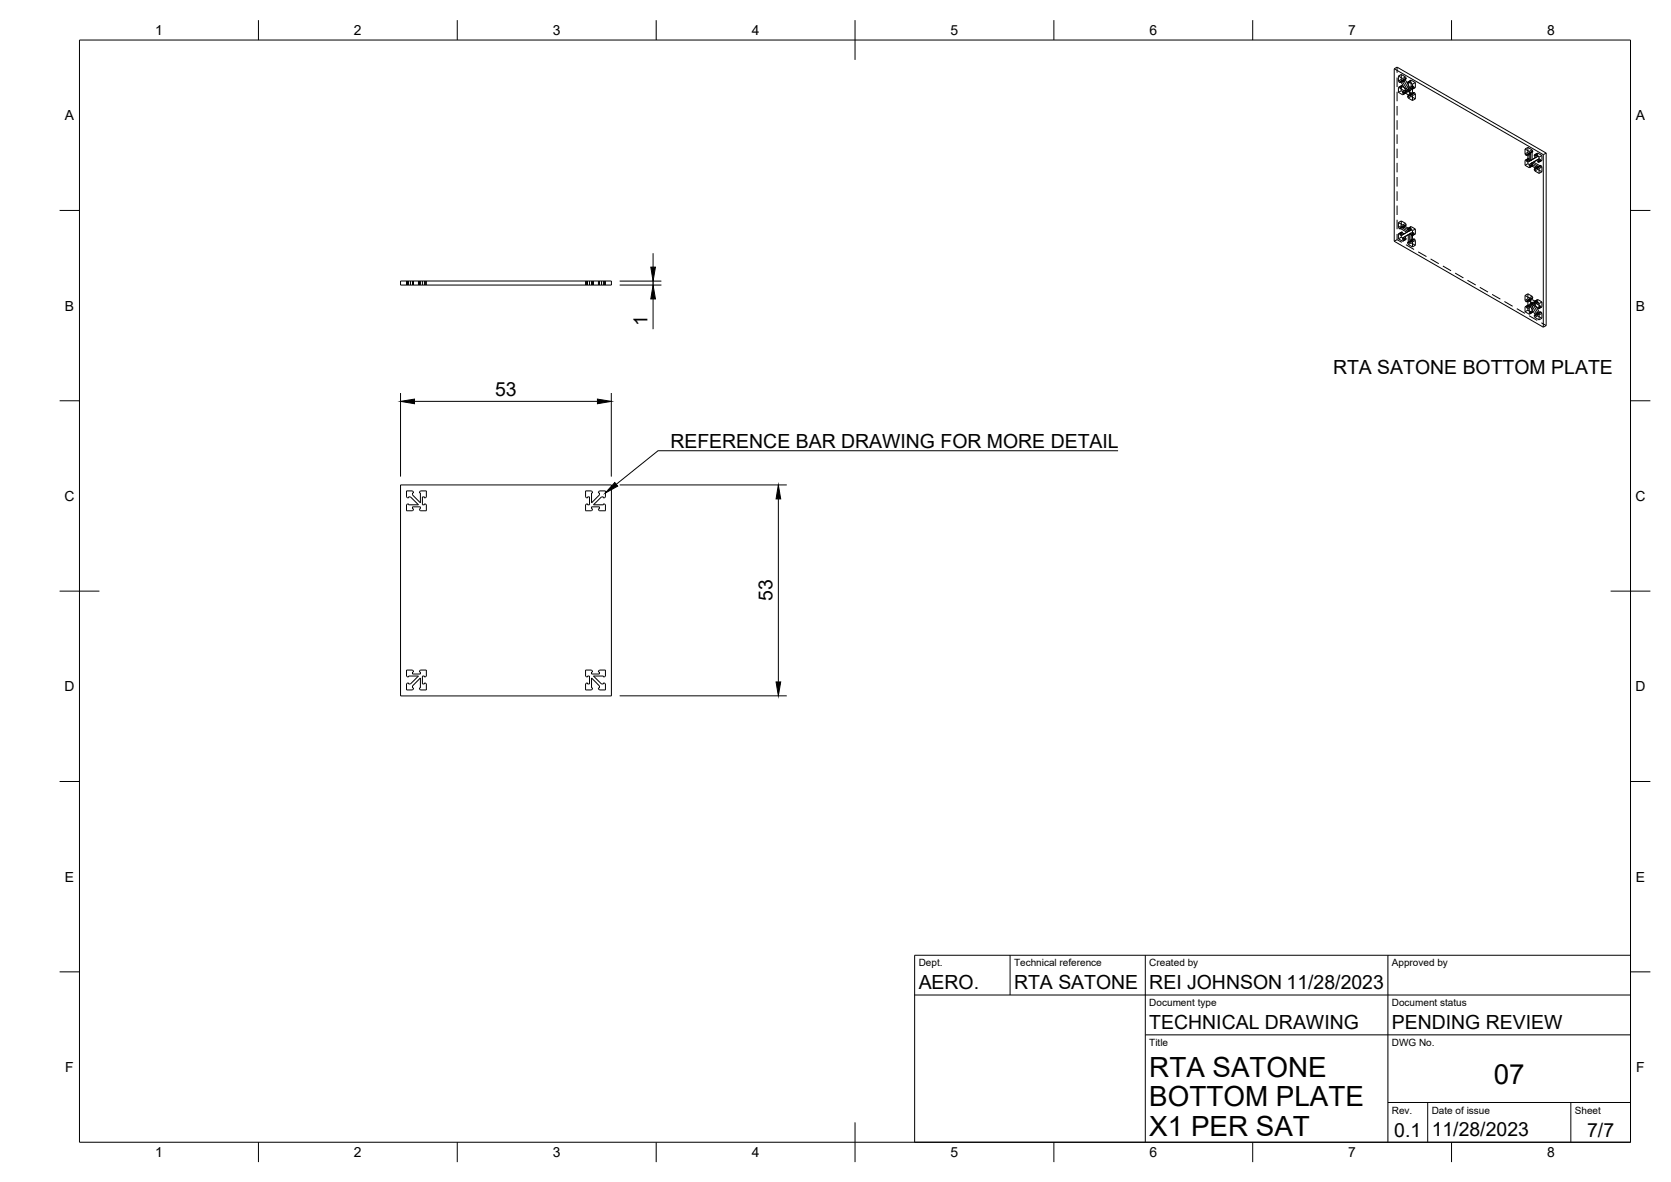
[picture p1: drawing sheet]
<svg xmlns="http://www.w3.org/2000/svg" width="420mm" height="297mm" viewBox="0 0 420 297" stroke-linecap="round" stroke-linejoin="round" font-family="sans-serif">
<!-- layer: Visible -->
<g fill="none" stroke="#000" stroke-width=".25">
<path d="M350.6 17.3l.7-.4 37.5 21.6M350.6 17.3l37.4 21.6M350.6 17.3v43.3l37.4 21.6M352.3 19.5v.4M352.3 19.9l-.7 .4M352.3 19.9l.2 .3M351.6 23.2v-1.2l.2-.1 .2 .3 1.8 1M351.6 20.3l.2 .4M352 20.6v.2l-.2-.1M352 20.6l.3 .2M352 20.6l-.2 .1M352.3 22.4v.4"/>
<path d="M352.3 20.8l1.5 2.4M352.3 22.8l-.7 .4M352.3 22.8l.4 .2M352.7 20.1v.5M352.7 23v.4l.2 .1-.2 .3-1.1-.6M352.7 20.1l-.7 .5M352.7 20.6l-.4 .2M352.7 23l1.4 .8M352.7 20.6l1.4 2.4M352.9 20v.2l-.2-.1M352.9 20l-.2-.3-1.1-.6v1.2M352.9 20.1h-.2"/>
<path d="M353 22.8l-.3 .2M353.9 20.9l.2-.3 1.1 .6v1.2h-.4M353.9 24.3l.2 .3M353.9 20.9l.2 .1M354.1 21v2M354.1 23.8v.4M354.1 24.2l-.2-.1v.2M354.1 23l.4 .2M354.3 20.6l-.4 .3M354.5 22.8h.1M354.5 22v1.6M354.5 22.8l-.7 .4"/>
<path d="M354.5 23.6l-.4 .2M354.5 23.6l.3 .2M354.5 22l.3 .2M354.5 20.8l-.4 .2M354.5 22.8l-.4 .2M354.6 23.9h.1M354.6 23.9l-.7 .4M354.6 23.9l.2 .3M354.8 23.8h.1M354.8 21v.8M354.8 22.2v.2M354.8 23.8l-.7 .4"/>
<path d="M354.8 24.2l-.7 .4M354.8 24.2l.4 .2M355 23.7l.2 .3v1.3l-1.1-.7M355 23.7l-.2-.1v.2M355 23.7l-.2 .1M355.2 21.6l-.7 .4M355.2 22l-.4 .2M355.2 22.2l-.4 .2M383.5 38.7l.1 .3M383.8 38.9l-.2 .1M383.8 38.9v.2l-.2-.1M383.8 38.9l.4 .2"/>
<path d="M384.2 37.9v.4M384.2 39.1v2M384.2 38.3l-.7 .4M384.2 38.3l.1 .3M384.5 38.5v2M384.5 38.5l-.7 .4M384.5 38.9l-.3 .2M384.7 38.4l-.2 .1M384.7 38.4v.2l-.2-.1M384.7 38.4l-.2-.3-1-.6v1.2M385.8 39.2l.1-.3 1.1 .6v1.2h-.3M385.8 39.2l.1 .1"/>
<path d="M385.9 39.3v.4l.8-.4M386.1 39l-.3 .2M386.3 39.1l-.4 .2M386.7 39.3h.1M386.7 39.3l-2.2 1.2M387 39.9l-.7 .4M388 38.9v43.3M388.8 38.5l-.8 .4M388.8 38.5v43.3l-.8 .4M351.6 57.2l.2 .3M352 57.3l-.2 .2M352 57.3v.3l-.2-.1"/>
<path d="M352 57.3l1.8 1.1 .7-.4M352.3 56.3v.4M352.3 59.2v.4M352.3 59.2l-.5-.5-.2 .1v1.2M352.3 56.7l-.7 .5M352.3 56.7l.2 .4M352.3 59.6l-.7 .4M352.3 59.6l.4 .2M352.7 56.9v.4l1.4 .9M352.7 59.8v.4l.2 .1-.2 .3-1.1-.6M352.7 56.9l-.7 .4M352.9 56.8l-.2 .1"/>
<path d="M352.9 56.8v.3l-.2-.2M352.9 56.8l-.2-.3-1.1-.6v1.3M353 58.8l-.7 .4M353.9 57.7l.2-.4 1.1 .7v1.2h-.4M353.9 57.7h.2M354.1 59l-1.4 .8M354.1 57.7v.5M354.1 59v2M354.3 57.5l-.4 .2M354.5 58h.1M354.5 58l-2.2 1.2M354.5 58.8l-.4 .2"/>
<path d="M354.5 58.8v1.6l.3 .2M354.5 58.8l.3 .2M354.5 57.6l-.4 .1M354.8 57.7h.1M354.8 57.7l-.7 .5M354.8 59v.2M355.2 58.4l-.7 .4M355.2 58.8l-.4 .2M355.2 59l-.4 .2M384.2 41.1l-.7 .4M384.2 41.1l.3 .2M384.5 41.3v.4l.2 .2-.2 .2-1-.6"/>
<path d="M384.5 41.3l1.4 .8M384.9 40.3h.1M384.9 41.1l1.8 1M384.9 40.3l-.7 .4-.6-.5-.1 .1v1.2M384.9 41.1l-.4 .2M385.2 40.1l-.7 .4M385.8 42.7l.1 .3M385.9 42.6l-.1-.2v.3M385.9 42.1v.5M386.3 40.3l-1.4 .8M386.3 40.3l.4 .2M386.3 41.9l-.4 .2"/>
<path d="M386.5 42.3h.1M386.5 42.3l-.7 .4M386.5 42.3l.2 .3M386.7 42.1h.1M386.7 40.5v.2M386.7 42.1l-.8 .5M386.7 42.6l-.8 .4M386.7 42.6l.3 .2M386.8 42l-.1-.1v.2M386.8 42l-.1 .1M386.8 42l.2 .4v1.2l-1.1-.6M387 40.3l-.3 .2"/>
<path d="M387 40.5l-.3 .2M100.7 70.6h53v1h-53zM353.9 61.1l.2 .3M354.1 61l-.2-.1v.2M354.6 60.7h.1M354.6 60.7l-.7 .4M354.6 60.7l.2 .3M354.8 60.6h.1M354.8 60.6l-.7 .4M354.8 61l-.7 .4M354.8 61l.4 .2M355 60.5l.2 .3v1.2l-1.1-.6"/>
<path d="M355 60.5l-.2-.1v.2M355 60.5l-.2 .1M383.5 75.5l.1 .3M383.8 75.7v.2l-.2-.1M383.8 75.7l-.2 .1M383.8 75.7l.4 .2M384.2 74.7v.4M384.2 75.9v2M384.2 75.1l-.7 .4M384.2 75.1l.1 .3M384.2 77.9l-.7 .4M384.2 77.9l.3 .2"/>
<path d="M384.5 75.3v.4M384.5 76.5v2l.2 .4-.2 .1-1-.7M384.5 77.3l-.3 .2-.6-.5-.1 .1v1.2M384.5 76.5l1.4 2.5M384.5 75.7l1.4 .8M384.5 75.3l-.7 .4M384.5 75.7l-.3 .2M384.7 75.2l-.2-.3-1-.6v1.2M384.7 75.2v.2l-.2-.1M384.7 75.2l-.2 .1M384.9 76.3l1.4 2.4M384.9 76.3l1.8 1"/>
<path d="M384.9 75.9v.4M385.2 76.1l-.7 .4M385.8 76l.1-.3 1.1 .6v1.2h-.3M385.8 79.5l.1 .3M385.8 76l.1 .1M385.9 79.4l-.1-.1v.2M385.9 76.1v.4M385.9 79v.4M386.1 75.8l-.3 .2M386.3 78.7l-.4 .3M386.3 78.7l.4 .3M386.3 76.3l.7 .4"/>
<path d="M386.3 75.9l-.4 .2M386.5 79v.1M386.5 79.1l-.7 .4M386.5 79.1l.2 .3M386.7 79h.1M386.7 76.1h.1M386.7 77.3v.2M386.7 79l-.8 .4M386.7 79.4l-.8 .4M386.7 79.4l.3 .2M386.7 76.1l-.8 .4M386.8 78.9l-.1-.2v.3"/>
<path d="M386.8 78.9l.2 .2v1.3l-1.1-.6M386.8 78.9l-.1 .1M387 77.1l-.3 .2M387 77.3l-.3 .2M100.7 121.9h53v53h-53zM102.2 123.4h1.5l.3 .2v.3h-.3v.5l2 2v-2.5h-.2v-.3l.2-.2h1.5v1.5l-.2 .2h-.3v-.2h-.5v2h.5v-.3l.5 .3v1.5h-1.5l-.2-.3v-.2h.2v-.5h-2v.5h.3l-.3 .5h-1.5v-1.5l.3-.3h.2v.3h2.5l-2-2h-.5v.2l-.5-.2zM147.2 123.4h1.5l.3 .2v.3h-.3v2.5l2-2v-.5h-.2l.2-.5h1.5v1.5l-.2 .2h-.3v-.2h-.5l-2 2h2.5v-.3h.3l.2 .3v1.5h-1.5l-.2-.3v-.2h.2v-.5h-2v.5h.3l-.3 .5h-1.5v-1.5l.3-.3h.2v.3h.5v-2h-.5v.2l-.5-.2zM102.2 168.4h1.5l.3 .2v.3h-.3v.5h2v-.5h-.2l.2-.5h1.5v1.5l-.2 .2h-.3v-.2h-.5v2h.5v-.3l.5 .3v1.5h-1.5l-.2-.3v-.2h.2v-2.5l-2 2v.5h.3l-.3 .5h-1.5v-1.5l.3-.3h.2v.3h.5l2-2h-2.5v.2h-.2l-.3-.2zM147.2 168.4h1.5l.3 .2v.3h-.3v.5h2v-.5h-.2l.2-.5h1.5v1.5l-.2 .2h-.3v-.2h-2.5l2 2h.5v-.3l.5 .3v1.5h-1.5l-.2-.3v-.2h.2v-.5l-2-2v2.5h.3v.2l-.3 .3h-1.5v-1.5l.3-.3h.2v.3h.5v-2h-.5v.2l-.5-.2z"/>
</g>
<!-- layer: Hidden -->
<g fill="none" stroke="#000" stroke-width=".25">
<path d="M351.3 16.9v1.4M351.3 19.5v2.4M352.3 18.7v.8M352.3 18.7l1.1 .6M352.3 18.7l-.7 .4M353.4 19.7v.4M353.4 19.7l.2 .1M353.4 19.3l.2 .3M353.4 19.3l-.7 .4M353.6 19.6v.2M353.6 19.8l-.7 .4M353.6 19.6l-.7 .5 .5-.4"/>
<path d="M351.3 23.1v2.3M351.3 26.6v2.4M351.3 30.2v2.4M351.3 33.8v2.4M351.3 37.4v2.3M352.3 21.6v.8M352.5 20.2h.1M352.5 20.2l.2 .1-.7 .5M352.5 21.5l.2 .1M352.5 21.5l-.7 .4 .5-.3M352.5 21.5l-.2 .1M352.5 20.2l-.5 .4"/>
<path d="M352.7 21.6v.2M352.7 20.1l.3 .2 1.5 2.5M352.7 21.8l1.8 1M352.7 21.8l-.7 .4M352.7 21.6l-.7 .4M352.7 23l.7 .4M353.4 22.6v.4M353.4 20.1l-.7 .5M353.4 23.4l-.7 .4M353.4 23l.2 .1M353.4 23l-.7 .4M353.4 22.6l-.4 .2"/>
<path d="M353.4 22.6l.7 .4M353.4 20.1l1.4 2.5M353.6 23.1v.2M353.6 23.3l-.2 .1M353.6 23.3l-.7 .4M353.6 23.1l-.7 .4M354.5 23.2l.3 .2M354.6 20.2v.3M354.6 23.7v.2M354.6 23.7l.2 .1M354.6 23.7l-.7 .4M354.6 20.5l-.3 .1"/>
<path d="M354.6 20.5l.2 .1M354.8 20.6v.4M354.8 21.8v.4M354.8 22.4v.2M354.8 20.1l-.7 .5 .5-.4M354.8 20.1l1.1 .7M354.8 20.1l-.2 .1M354.8 20.6l-.3 .2M354.8 22.6l-.3 .2M355.2 24.4l.7 .4M355.2 23.2l-.7 .4 .3-.2M355.2 23.2l.3 .2"/>
<path d="M355.2 21.6l.3 .2M355.5 23.2l-.7 .4v-.2M355.5 21.8v.2M355.5 23.2v.2M355.5 23.2l.2 .1M355.5 21.8l-.3 .2M355.5 22l-.3 .2M355.5 22l.2 .1M355.7 22.1l-.7 .4M355.7 23.3l.2 .3M355.7 23.3l-.7 .4 .5-.3M355.9 20.8v1.2"/>
<path d="M355.9 23.6v1.2M355.9 22l-.7 .4v.8M355.9 24.8l-.7 .5M355.9 23.6l-.7 .4M355.9 22l-.2 .1M355.9 20.8l-.7 .4M384.2 37l1 .7M384.2 37l-.7 .5M384.2 37v.9M384.3 38.6h.1M384.3 38.6l.2 .1-.7 .4M384.3 39.8l.2 .1-.7 .4"/>
<path d="M384.3 38.6l-.5 .3M384.5 38.5l.4 .2M384.9 38.7v1.6l-.4-.2-.7 .4M384.9 38.7l-.4 .2M385.2 38.1v2M385.2 38.1l.2 .1M385.2 37.7l.2 .3M385.2 37.7l-.7 .4M385.4 38.2l-.7 .4M385.4 38l-.7 .4 .5-.3M385.4 38v.2M386.5 38.8l-.4 .2"/>
<path d="M386.5 38.8l.2 .1M386.7 38.5l1 .6M386.7 38.5l-.8 .4M386.7 38.5l-.2 .3M386.7 38.9l-.4 .2M386.7 38.9v.4M387.7 39.1v1.2M387.7 39.1l-.7 .4M351.3 40.9v2.4M351.3 44.5v2.4M351.3 48.1v2.4M351.3 51.7v2.3"/>
<path d="M351.3 55.2v2.4M351.3 58.8v1.4M352.3 55.5l1.1 .6M352.3 55.5l-.7 .4M352.3 55.5v.8M352.3 58.4v.8M352.5 57.1h.1M352.5 57.1l-.5 .2M352.5 57.1l.2 .1-.7 .4M352.5 58.3l.2 .1M352.5 58.3l-.7 .4 .5-.3M352.5 58.3l-.2 .1"/>
<path d="M352.7 56.9l1.8 1.1M352.7 58.6l.3 .2M352.7 58.6l-.7 .4M352.7 58.4v.2M352.7 58.4l-.7 .4M353.4 56.9l1.4 .8v-.4M353.4 56.9l-.7 .4M353.4 56.5v.4M353.4 59.4v.4M353.4 56.5l.2 .1M353.4 56.1l.2 .3M353.4 56.1l-.7 .4"/>
<path d="M353.4 59.4l-.7 .4 .7 .4M353.4 59.8l.2 .1M353.4 59.8l-.7 .4M353.6 56.4l-.7 .4 .5-.3M353.6 56.6l-.7 .5M353.6 56.4v.2M353.6 59.9v.2M353.6 59.9l-.7 .4M354.6 57.2l-.3 .3M354.6 57.2l.2 .1M354.8 58.6l-1.4 .8M354.8 58.6l-.3 .2"/>
<path d="M354.8 58.6v.4M354.8 59.2v1.2l.7-.4M354.8 56.9l-.2 .3M354.8 56.9l1.1 .7M354.8 56.9l-.7 .4M354.8 57.3l-.3 .3M355.2 58.4l.3 .2M355.5 58.6v.2M355.5 58.6l-.3 .2M355.5 58.8l-.3 .2M355.5 58.8l.2 .1M355.7 58.9l-.7 .4"/>
<path d="M355.9 57.6v1.2M355.9 58.8l-.7 .4v.8M355.9 58.8l-.2 .1M355.9 57.6l-.7 .4M383.6 40.2l.7-.4zM384.5 41.3l.7 .4M385.2 41.7l-.7 .4M385.2 40.9v.4M385.2 41.3l.2 .1M385.2 41.3l-.7 .4M385.2 40.9l1.5 .8M385.4 41.6l-.7 .4"/>
<path d="M385.4 41.4v.2M385.4 41.6l-.2 .1M385.4 41.4l-.7 .5M385.6 40.7l1.7 1M385.6 40.7l-.7 .4 .3-.2M386.5 42l-.7 .4M386.5 42v.3M386.5 42l.2 .1M386.7 41.7l-.4 .2M387 42.8l.7 .4M387.3 40.1l-.3-.2-1.4 .8M387.3 41.5l-.6 .4v-.2"/>
<path d="M387.3 40.1v.2M387.3 41.5v.2M387.3 40.1l-.3 .2M387.3 40.3l-.3 .2M387.3 40.3l.2 .1M387.3 41.5l.2 .1M387.5 40.4l-.7 .4M387.5 41.6l-.7 .4 .5-.3M387.5 41.6l.2 .3M387.7 40.3l-.2 .1M387.7 40.3l-.7 .4M387.7 41.9v1.3"/>
<path d="M387.7 43.2l-.7 .4M387.7 41.9l-.7 .5M102.2 70.6v1M102.5 70.6v1M102.7 70.6v1M103.2 70.6v1M103.7 70.6v1M104 70.6v1M105.2 70.6v1M105.5 70.6v1M105.7 70.6v1M106.2 70.6v1"/>
<path d="M106.7 70.6v1M107 70.6v1M107.2 70.6v1M147.2 70.6v1M147.5 70.6v1M147.7 70.6v1M148.2 70.6v1M148.7 70.6v1M149 70.6v1M149.2 70.6v1M150.5 70.6v1M150.7 70.6v1"/>
<path d="M151.2 70.6v1M151.7 70.6v1M152 70.6v1M152.2 70.6v1M351.3 60.2l1.2 .7M351.3 60.2l-.7 .4M353.4 60.2l-.7 .4M353.5 61.5l2.1 1.2M353.6 60.1l-.2 .1M353.6 60.1l-.7 .4M354.6 60.5l.2 .1M354.6 60.5l-.7 .4"/>
<path d="M354.6 60.5v.2M355.2 61.2l.7 .4M355.2 60l.3 .2M355.2 60l-.7 .4M355.5 60l.2 .1M355.5 60v.2M355.7 60.1l.2 .3M355.7 60.1l-.7 .4 .5-.3M355.9 61.6l-.7 .4M355.9 60.4v1.2M355.9 60.4l-.7 .4M356.6 63.3l2.1 1.2"/>
<path d="M359.7 65.1l2.1 1.2M362.8 66.9l2 1.1M365.9 68.6l2.1 1.2M369 70.4l2.1 1.2M372.1 72.2l2 1.2M375.2 74l2.1 1.2M378.3 75.8l2 1.2M381.4 77.6l2 1.1M383.6 77l.7-.4zM384.2 73.8v.9M384.2 73.8l1 .7M384.2 73.8l-.7 .5"/>
<path d="M384.3 75.4h.1M384.3 75.4l-.5 .3M384.3 75.4l.2 .1-.7 .4M384.3 76.6l.2 .1-.7 .4M384.5 79.3l2 1.2M384.5 78.1l.7 .4M384.5 75.3l.4 .2M384.9 75.5v.4M384.9 77.1l-.4 .2M384.9 77.1l-.4-.2-.7 .4M385.2 74.9l.2 .1M385.2 75.3l1.5 .8v-.4"/>
<path d="M385.2 74.9v.4M385.2 76.1v2M385.2 76.1l-.3 .2v.8M385.2 78.1l.2 .1M385.2 78.1l-.7 .4M385.2 76.1l1.5 2.4M385.2 75.3l-.7 .4 .4-.2M385.2 74.5l.2 .3M385.2 74.5l-.7 .4M385.2 78.5l-.7 .5M385.4 74.8v.2M385.4 78.2v.3"/>
<path d="M385.4 78.2l-.7 .4M385.4 74.8l-.7 .4 .5-.3M385.4 75l-.7 .4M385.4 78.5h-.2M385.4 78.5l-.7 .4M385.6 75.9l1.4 2.4M385.6 75.9l-.4 .2M385.6 75.9l.7 .4M386.5 78.9v.1M386.5 78.9l.2 .1M386.5 78.9l-.7 .4M386.5 75.6l-.4 .2"/>
<path d="M386.5 75.6l.2 .1M386.7 75.3l-.2 .3M386.7 75.3l1 .6M386.7 75.3l-.8 .4M386.7 75.7l-.4 .2M387 78.3l-.7 .4 .4-.2M387 79.6l.7 .4M387 78.3l.3 .2M387 76.7l.3 .2M387.3 76.9v.2M387.3 78.3v.2M387.3 78.3l-.6 .4v-.2"/>
<path d="M387.3 78.3l.2 .1M387.3 76.9l-.3 .2M387.3 77.1l-.3 .2M387.3 77.1l.2 .1M387.5 78.4l.2 .3M387.5 78.4l-.7 .5 .5-.4M387.5 77.2l-.7 .4M387.7 75.9v1.2M387.7 78.7v1.3M387.7 80l-.7 .4M387.7 78.7l-.7 .4M387.7 77.1l-.2 .1"/>
<path d="M387.7 77.1l-.7 .4M387.7 75.9l-.7 .4M387.6 81.1l1.2 .7"/>
</g>
<!-- layer: BORDER -->
<g fill="none" stroke="#000" stroke-width=".25">
<path d="M20 10.1h390v276.9h-390zM65 5.1v5M115 5.1v5M165 5.1v5M215 5.1v10M265 5.1v5M315 5.1v5M365 5.1v5M15 52.9h5M410 52.9h5M15 100.7h5M410 100.7h5"/>
<path d="M15 148.6h10M405 148.6h10M15 196.4h5M410 196.4h5M15 244.2h5M410 244.2h5M65 287v5M115 287v5M165 287v5M215 282.1v9.9M265 287v5M315 287v5"/>
<path d="M365 287v5"/>
</g>
<!-- layer: TITLEBLOCK -->
<path d="M230 240.1h180v46.9h-180zM230 250h180M254 240.1v9.9M288 240.1v46.9M349 240.1v46.9M288 260.1h122M349 277.1h61M359 277.1v9.9M395 277.1v9.9" fill="none" stroke="#000" stroke-width=".25"/>
<!-- layer: FD_Dimensions -->
<path d="M155.8 70.6h10.5M155.8 71.6h10.5M164.2 63.6v3.5M164.2 70.6v1M164.2 75.1v7.6M100.7 98.8v21M153.7 98.8v21M104.2 100.9h46M155.8 121.9h42M195.7 125.4v46M155.8 174.9h42" fill="none" stroke="#000" stroke-width=".25"/>
<path d="M163.6 67.1h1.2l-.6 3.5zM164.2 71.6l.6 3.5h-1.2zM100.7 100.9l3.5-.6v1.2zM150.2 100.3l3.5 .6-3.5 .6zM195.7 121.9l.6 3.5h-1.2zM195.1 171.4h1.2l-.6 3.5z" fill="#000" stroke="#000" stroke-width=".25"/>
<!-- layer: Leaders -->
<path d="M154.6 121.2l.7 1-3.1 1.7z" fill="#000" stroke="#000" stroke-width=".25"/>
<path d="M281.1 113.3h-115.6l-10.6 8.4" fill="none" stroke="#000" stroke-width=".25"/>
<g font-size="7">
<text x="289" y="270.6">RTA SATONE</text>
<text x="375.6" y="272.3">07</text>
<text x="289" y="278.1">BOTTOM PLATE</text>
<text x="289" y="285.5">X1 PER SAT</text>
</g>
<g font-size="4.9">
<text x="162.8" y="81.9" transform="rotate(-90 162.8 81.9)">1</text>
<text x="335.2" y="94">RTA SATONE BOTTOM PLATE</text>
<text x="124.5" y="99.4">53</text>
<text x="168.6" y="112.6">REFERENCE BAR DRAWING FOR MORE DETAIL</text>
<text x="194.2" y="151.1" transform="rotate(-90 194.2 151.1)">53</text>
<text x="231" y="248.5">AERO.</text>
<text x="255" y="248.5">RTA SATONE</text>
<text x="289" y="248.5">REI JOHNSON 11/28/2023</text>
<text x="289" y="258.6">TECHNICAL DRAWING</text>
<text x="350" y="258.6">PENDING REVIEW</text>
<text x="350.6" y="285.7">0.1</text>
<text x="360" y="285.5">11/28/2023</text>
<text x="399.1" y="285.7">7/7</text>
</g>
<g font-size="3.5">
<text x="39" y="8.8">1</text>
<text x="89" y="8.8">2</text>
<text x="139" y="8.8">3</text>
<text x="189" y="8.8">4</text>
<text x="239" y="8.8">5</text>
<text x="289" y="8.8">6</text>
<text x="339" y="8.8">7</text>
<text x="389" y="8.8">8</text>
<text x="16.3" y="30.2">A</text>
<text x="411.3" y="30.2">A</text>
<text x="16.3" y="78">B</text>
<text x="411.3" y="78">B</text>
<text x="16.2" y="125.9">C</text>
<text x="411.2" y="125.9">C</text>
<text x="16.2" y="173.7">D</text>
<text x="411.2" y="173.7">D</text>
<text x="16.3" y="221.6">E</text>
<text x="411.3" y="221.6">E</text>
<text x="16.4" y="269.4">F</text>
<text x="411.4" y="269.4">F</text>
<text x="39" y="290.8">1</text>
<text x="89" y="290.8">2</text>
<text x="139" y="290.8">3</text>
<text x="189" y="290.8">4</text>
<text x="239" y="290.8">5</text>
<text x="289" y="290.8">6</text>
<text x="339" y="290.8">7</text>
<text x="389" y="290.8">8</text>
</g>
<g font-size="2.5">
<text x="231" y="242.9">Dept.</text>
<text x="255" y="242.9">Technical reference</text>
<text x="289" y="242.9">Created by</text>
<text x="350" y="242.9">Approved by</text>
<text x="289" y="252.8">Document type</text>
<text x="350" y="252.8">Document status</text>
<text x="289" y="262.9">Title</text>
<text x="350" y="262.9">DWG No.</text>
<text x="350" y="279.9">Rev.</text>
<text x="360" y="279.9">Date of issue</text>
<text x="396" y="279.9">Sheet</text>
</g>
</svg>
